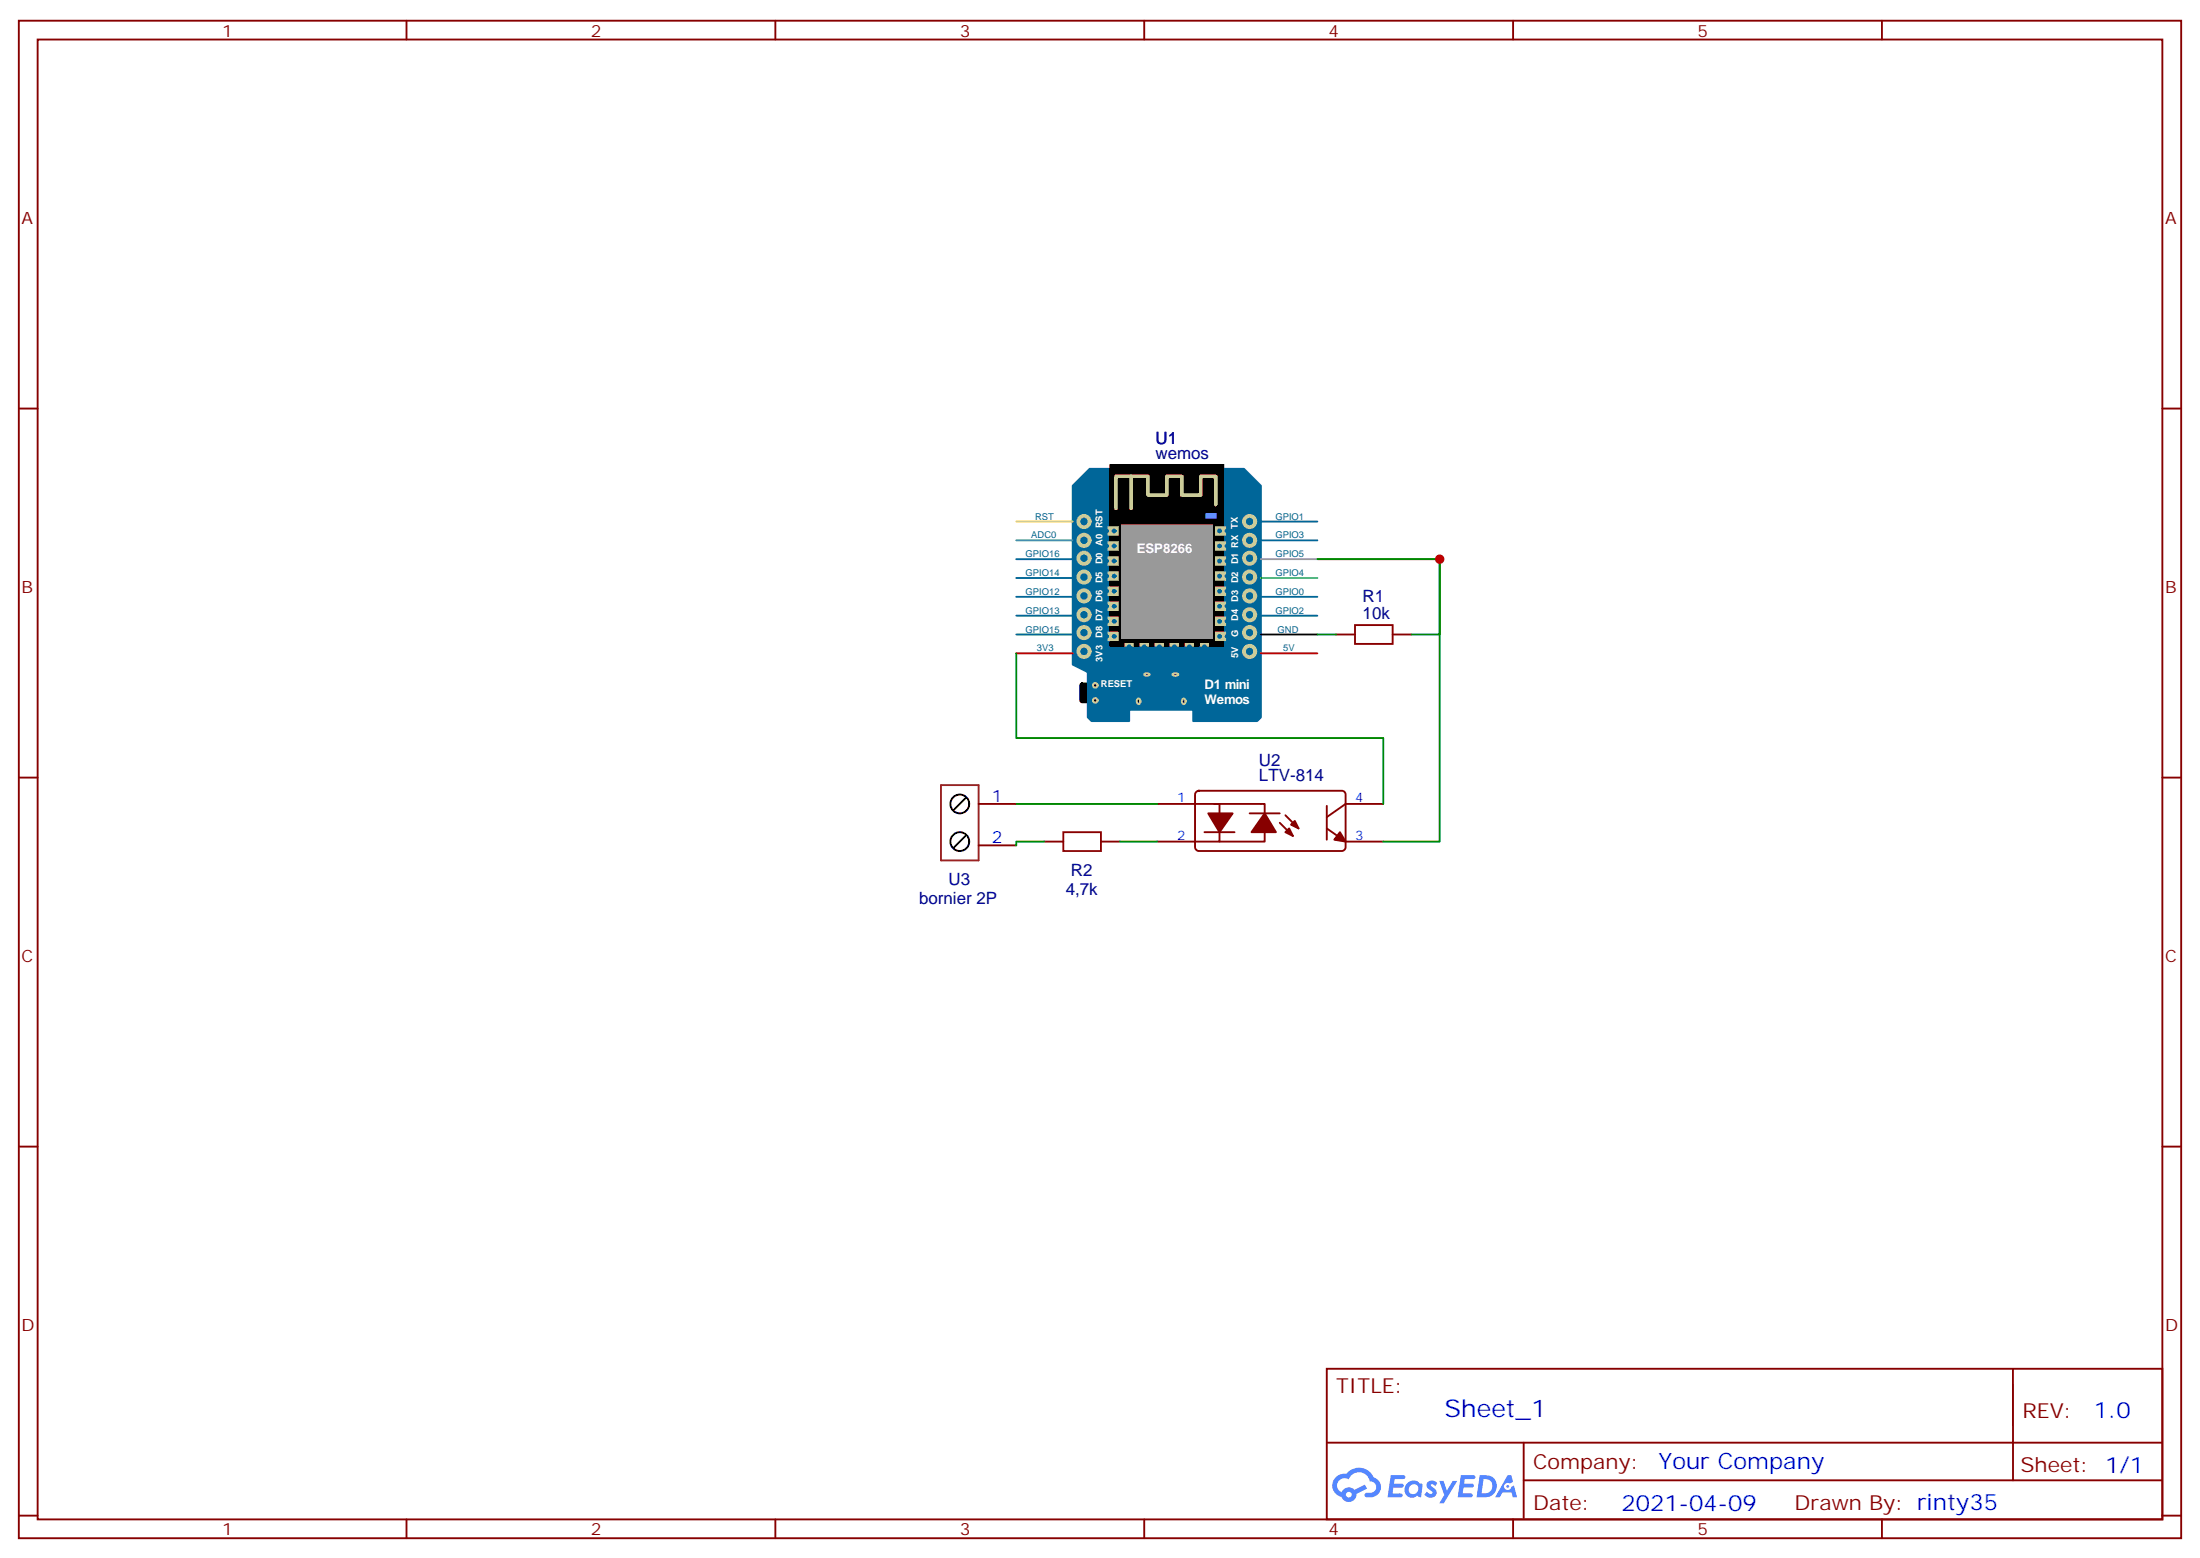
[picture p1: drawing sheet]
<svg xmlns="http://www.w3.org/2000/svg" width="412mm" height="292mm" viewBox="0 0 412 292" stroke-linecap="round" stroke-linejoin="round" font-family="sans-serif">
<g fill="none" stroke="#870000" stroke-width=".35">
<path d="M3.5 3.9h405.4v284.3h-405.4zM7.1 7.4h398.2v277.3h-398.2zM76.2 3.9v3.5M145.3 3.9v3.5M214.5 3.9v3.5M283.6 3.9v3.5M352.8 3.9v3.5M3.5 76.6h3.6M405.3 76.6h3.6M3.5 145.7h3.6M405.3 145.7h3.6M3.5 214.8h3.6"/>
<path d="M405.3 214.8h3.6M248.7 256.5h156.6v28.2h-156.6zM377.3 256.5v20.9M248.7 270.3h156.5M285.6 277.4h119.6M285.6 270.3v14.1M3.5 284h3.6M76.2 284.7v3.5M145.3 284.7v3.5M214.5 284.7v3.5M283.6 284.7v3.5M352.8 284.7v3.5"/>
<path d="M405.3 284h3.6"/>
</g>
<g fill="#5487ff">
<path d="M267.7 277.6a1.22 1.22 0 0 1 1.7 .3l-.4 .6a.47 .47 0 0 0-.3-.4 .47 .47 0 0 0-.5 .2v.1a1.55 1.55 0 0 1 1.1 1.5 1.34 1.34 0 0 1-2.3 .2l.5-.6a.6 .6 0 0 0 .5 .4 .6 .6 0 0 0 .5-.2l-.1-.2a1.25 1.25 0 0 1-.9-1.7z"/>
<path d="M260.7 276.4h1.5a1.22 1.22 0 0 1 1.2 .2 .37 .37 0 0 1-.3 .5h-1.7l-.1 .9h1.5a.37 .37 0 0 1 .3 .4 .37 .37 0 0 1-.3 .3h-1.6l-.2 1.1h.8a1.15 1.15 0 0 1 1.1 .2 .36 .36 0 0 1-.3 .6h-2.5z"/>
<path d="M273.8 276.4h1.6a1.23 1.23 0 0 1 1.1 .2 .37 .37 0 0 1-.3 .5h-1.6l-.2 .9h1.6a.37 .37 0 0 1 .3 .4 .37 .37 0 0 1-.4 .3h-1.6l-.1 1.1h.7a1.15 1.15 0 0 1 1.1 .2 .36 .36 0 0 1-.3 .5h-2.4z"/>
<path d="M282.6 276.4h.7l.3 1.3-.6 .3a.69 .69 0 0 0-1 .2 .69 .69 0 0 0 .4 1 .69 .69 0 0 0 .9-.6l.5-.3 .6 2.2h-.8l-.2-.8h-1.8l-.5 .8h-.8z"/>
<path d="M269.8 277.5h.8l.6 1.8 1.1-1.8h.9l-2.6 4.2h-.8l.9-1.6z"/>
<path d="M277.4 276.4l-.6 4.2h1.3a2.11 2.11 0 0 0 2.5-2.2 2.11 2.11 0 0 0-2.5-2zM278.1 277.1a1.39 1.39 0 0 1 1.7 1.5 1.39 1.39 0 0 1-1.8 1.2h-.3z"/>
<path d="M263.7 278a1.47 1.47 0 0 0-.1 2.1 1.47 1.47 0 0 0 2.1 .1l.7 .4 .3-2.3-.2-.3h-.4a1.49 1.49 0 0 0-2.4 0zM264.4 278.4a.91 .91 0 0 1 1.5 .4 .91 .91 0 0 1-1 1.2 .87 .87 0 0 1-.8-.6 .87 .87 0 0 1 .3-1z"/>
<path d="M250.4 276.8a2.18 2.18 0 0 0 1.1 3.7 1.44 1.44 0 0 0 1.6 .9 1.44 1.44 0 0 0 1.2-1.5l2-1-.5-.7-1.9 1a1.47 1.47 0 0 0-2.4 .4 1.39 1.39 0 0 1-.7-1.9 1.39 1.39 0 0 1 2-.5 2.08 2.08 0 0 1 2.2-1.3 2.08 2.08 0 0 1 1.8 1.7 1.07 1.07 0 0 1 1.2 1 1.07 1.07 0 0 1-1 1.1h-.7a.43 .43 0 0 0-.5 .4 .43 .43 0 0 0 .4 .5 2.02 2.02 0 0 0 2.3-.9 2.02 2.02 0 0 0-.2-2.4l-.8-.5a2.98 2.98 0 0 0-5.1-.7l-1.1 .1zM252.3 280.1a.55 .55 0 0 1 1.1 0 .55 .55 0 0 1-1.1 0z"/>
<circle cx="282.6" cy="278.5" r=".26"/>
</g>
<path d="M208.1 87.1h21.2v33.9h-21.2zM202.6 128.2l.2-.1h1.5l.3 .1v3l-.2 .3-1.6 .1-.3-.2z" fill="#000" stroke="#000" stroke-width=".35"/>
<path d="M201.1 91l3.2-3.2h28.9l3.2 3.2v43.4l-.7 .7h-12v-2.1h-12v2.1h-7.1l-.7-.7v-8.5l-2.8-1.4z" fill="#069" stroke="#069" stroke-width=".35"/>
<path d="M210.3 98.4h16.9v21.2h-16.9z" fill="#999" stroke="#999" stroke-width=".35"/>
<g fill="none" stroke="#cc9" stroke-width=".71">
<path d="M212 89.3v5.9M227.9 94.5v-5.2h-2.8v3.5h-3.6v-3.5h-2.8v3.5h-3.5v-3.5h-6v5.9"/>
<circle cx="203.2" cy="97.7" r="1.06"/>
<circle cx="234.2" cy="97.7" r="1.06"/>
<circle cx="203.2" cy="115.2" r="1.06"/>
<circle cx="203.2" cy="118.5" r="1.06"/>
<circle cx="203.2" cy="111.7" r="1.06"/>
<circle cx="203.2" cy="108.1" r="1.06"/>
<circle cx="203.2" cy="104.6" r="1.06"/>
<circle cx="203.2" cy="101.2" r="1.06"/>
<circle cx="234.2" cy="115.2" r="1.06"/>
<circle cx="234.2" cy="118.5" r="1.06"/>
<circle cx="234.2" cy="111.7" r="1.06"/>
<circle cx="234.2" cy="108.1" r="1.06"/>
<circle cx="234.2" cy="101.2" r="1.06"/>
<circle cx="234.2" cy="104.6" r="1.06"/>
<circle cx="203.2" cy="122.1" r="1.06"/>
<circle cx="234.2" cy="122.1" r="1.06"/>
</g>
<path d="M225.8 96h2.4v1.4h-2.4z" fill="#69f" stroke="#000" stroke-width=".35"/>
<g fill="#333" stroke="#cc9" stroke-width=".35">
<path d="M213.3 131a.46 .46 0 0 1 .5 .4 .46 .46 0 0 1-.5 .5 .68 .68 0 0 1 0-.9z"/>
<path d="M221.7 131a.46 .46 0 0 1 .5 .4 .46 .46 0 0 1-.5 .5 .68 .68 0 0 1 0-.9z"/>
<path d="M214.6 126.2h.1a.55 .55 0 0 1 .8 .2 .58 .58 0 0 1-1 0z"/>
<path d="M219.9 126.2h.1a.63 .63 0 0 1 .8 .2 .66 .66 0 0 1-1 0z"/>
<circle cx="205.3" cy="128.4" r=".44"/>
<circle cx="205.3" cy="131.2" r=".44"/>
</g>
<g fill="#cc9" stroke="#cc9" stroke-width=".35">
<path d="M227.9 98.8h1.8v1.4h-1.8z"/>
<path d="M227.9 101.6h1.8v1.4h-1.8z"/>
<path d="M227.9 104.4h1.8v1.4h-1.8z"/>
<path d="M227.9 107.2h1.8v1.5h-1.8z"/>
<path d="M227.9 110.1h1.8v1.4h-1.8z"/>
<path d="M227.9 112.9h1.8v1.4h-1.8z"/>
<path d="M227.9 115.7h1.8v1.4h-1.8z"/>
<path d="M227.9 118.5h1.8v1.4h-1.8z"/>
<path d="M207.8 98.8h1.7v1.4h-1.7z"/>
<path d="M207.8 101.6h1.7v1.4h-1.7z"/>
<path d="M207.8 104.4h1.7v1.4h-1.7z"/>
<path d="M207.8 107.2h1.7v1.5h-1.7z"/>
<path d="M207.8 110.1h1.7v1.4h-1.7z"/>
<path d="M207.8 112.9h1.7v1.4h-1.7z"/>
<path d="M207.8 115.7h1.7v1.4h-1.7z"/>
<path d="M207.8 118.5h1.7v1.4h-1.7z"/>
<path d="M211 120.6h1.4v.4h-1.4z"/>
<path d="M213.8 120.6h1.4v.4h-1.4z"/>
<path d="M216.6 120.6h1.4v.4h-1.4z"/>
<path d="M219.4 120.6h1.4v.4h-1.4z"/>
<path d="M222.2 120.6h1.5v.4h-1.5z"/>
<path d="M225.1 120.6h1.4v.4h-1.4z"/>
</g>
<g fill="#069" stroke="#069" stroke-width=".35">
<path d="M211.5 121a.38 .38 0 0 1 .5 .4 .38 .38 0 0 1-.5 .3 .48 .48 0 0 1 0-.7z"/>
<path d="M214.3 121a.38 .38 0 0 1 .5 .4 .38 .38 0 0 1-.5 .3 .48 .48 0 0 1 0-.7z"/>
<path d="M217.1 121a.38 .38 0 0 1 .5 .4 .38 .38 0 0 1-.5 .3 .48 .48 0 0 1 0-.7z"/>
<path d="M220 121a.38 .38 0 0 1 .5 .4 .38 .38 0 0 1-.5 .3 .48 .48 0 0 1 0-.7z"/>
<path d="M222.8 121a.38 .38 0 0 1 .5 .4 .38 .38 0 0 1-.5 .3 .48 .48 0 0 1 0-.7z"/>
<path d="M225.6 121a.38 .38 0 0 1 .5 .4 .38 .38 0 0 1-.5 .3 .48 .48 0 0 1 0-.7z"/>
<circle cx="230" cy="99.5" r=".26"/>
<circle cx="228.6" cy="99.5" r=".26"/>
<circle cx="230" cy="102.3" r=".26"/>
<circle cx="228.6" cy="102.3" r=".26"/>
<circle cx="230" cy="105.1" r=".26"/>
<circle cx="228.6" cy="105.1" r=".26"/>
<circle cx="230" cy="107.9" r=".26"/>
<circle cx="228.6" cy="108" r=".26"/>
<circle cx="230" cy="110.8" r=".26"/>
<circle cx="228.6" cy="110.8" r=".26"/>
<circle cx="230" cy="113.6" r=".26"/>
<circle cx="228.6" cy="113.6" r=".26"/>
<circle cx="230" cy="116.4" r=".26"/>
<circle cx="228.6" cy="116.4" r=".26"/>
<circle cx="230" cy="119.2" r=".26"/>
<circle cx="228.6" cy="119.2" r=".26"/>
<circle cx="207.4" cy="99.5" r=".26"/>
<circle cx="208.8" cy="99.5" r=".26"/>
<circle cx="207.4" cy="102.3" r=".26"/>
<circle cx="208.8" cy="102.3" r=".26"/>
<circle cx="207.4" cy="105.1" r=".26"/>
<circle cx="208.8" cy="105.1" r=".26"/>
<circle cx="207.4" cy="108" r=".26"/>
<circle cx="208.8" cy="108" r=".26"/>
<circle cx="207.4" cy="110.8" r=".26"/>
<circle cx="208.8" cy="110.8" r=".26"/>
<circle cx="207.4" cy="113.6" r=".26"/>
<circle cx="208.8" cy="113.6" r=".26"/>
<circle cx="207.4" cy="116.4" r=".26"/>
<circle cx="208.8" cy="116.4" r=".26"/>
<circle cx="207.4" cy="119.2" r=".26"/>
<circle cx="208.8" cy="119.2" r=".26"/>
</g>
<path d="M236.4 97.7h10.5M190.5 111.8h10.6M190.5 115.4h10.6M190.5 104.8h10.6M190.5 108.3h10.6M190.5 118.9h10.6M236.4 101.2h10.5M236.4 111.8h10.5M236.4 115.4h10.5" fill="none" stroke="#069" stroke-width=".35"/>
<path d="M236.4 104.8h10.5" fill="none" stroke="#999" stroke-width=".35"/>
<path d="M236.4 108.3h10.5" fill="none" stroke="#3c3" stroke-width=".35"/>
<g fill="none" stroke="#000" stroke-width=".35">
<path d="M236.4 118.9h10.5M181 149.6l-2.1 2.1M181 156.6l-2.1 2.2"/>
<circle cx="179.9" cy="157.7" r="1.76"/>
<circle cx="179.9" cy="150.6" r="1.76"/>
</g>
<path d="M190.5 122.4h10.6M236.4 122.4h10.5" fill="none" stroke="#f00" stroke-width=".35"/>
<path d="M190.5 97.7h10.6" fill="none" stroke="#fc3" stroke-width=".35"/>
<path d="M190.5 101.2h10.6" fill="none" stroke="#0cc" stroke-width=".35"/>
<g fill="none" stroke="#870000" stroke-width=".35">
<path d="M250.5 118.9h3.5M261.1 118.9h3.5M183.4 150.6h7.1M183.4 158.4h7.1M195.8 157.7h3.5M206.4 157.7h3.5M217 150.6h11.6v7.1h-11.6M224.2 148.4l.5-.2h26.8a.71 .71 0 0 1 .7 .7v9.9a.76 .76 0 0 1-.7 .7h-26.8a.76 .76 0 0 1-.7-.7v-9.9zM225.8 155.9h5.6M227.5 150.6h9.6v7.1h-8.5M234.2 152.4h5.7M239.9 154.2l2.5 2.4"/>
<path d="M240.9 152.8l2.5 2.4M248.7 155.2l3.5 2.5h7.1M248.7 151v6.3M259.3 150.6h-7.1l-3.5 2.5"/>
</g>
<g fill="#870000" stroke="#870000" stroke-width=".35">
<path d="M251.2 155.9l1 1.8-2.1-.4z"/>
<path d="M241.7 155.2l.7 1.4-1.5-.7z"/>
<path d="M242 154.5l.7-.7 .7 1.4z"/>
<path d="M226.5 152.4h4.6l-2.5 3.5z"/>
<path d="M237.1 152.4l2.1 3.5h-4.6z"/>
</g>
<path d="M176.4 147.1h7v14.1h-7z" fill="none" stroke="#8c2424" stroke-width=".35"/>
<path d="M246.9 104.8h23v52.9h-10.6M246.9 118.9h3.6M269.9 104.8v14.1h-5.3M190.5 122.4v15.9h68.8v12.3M190.5 150.6h26.5M195.8 157.7h-5.3v.7M209.9 157.7h7.1" fill="none" stroke="#008700" stroke-width=".35"/>
<path d="M254 117.1h7.1v3.5h-7.1zM199.3 155.9h7.1v3.6h-7.1z" fill="none" stroke="#a10000" stroke-width=".35"/>
<circle cx="269.9" cy="104.8" r=".88" fill="#c00"/>
<text font-size="4.6" fill="#00f" x="270.8" y="265.5">Sheet_1</text>
<g font-size="4.2" fill="#00f">
<text x="392.5" y="265.7">1.0</text>
<text x="310.9" y="275.3">Your Company</text>
<text x="304" y="283.1">2021-04-09</text>
</g>
<g font-size="3.9" fill="#800">
<text x="250.5" y="261.1">TITLE:</text>
<text x="379.1" y="265.7">REV:</text>
<text x="287.4" y="275.3">Company:</text>
<text x="378.7" y="275.9">Sheet: 1/1</text>
<text x="287.4" y="282.9">Date:</text>
<text x="336.4" y="283">Drawn By: rinty35</text>
</g>
<g font-size="3.2" fill="#800">
<text x="41.6" y="6.9">1</text>
<text x="110.8" y="6.9">2</text>
<text x="179.9" y="6.9">3</text>
<text x="249.1" y="6.9">4</text>
<text x="318.2" y="6.9">5</text>
<text x="4.1" y="42">A</text>
<text x="405.9" y="42">A</text>
<text x="4.1" y="111.1">B</text>
<text x="405.9" y="111.1">B</text>
<text x="4.1" y="180.3">C</text>
<text x="405.9" y="180.3">C</text>
<text x="4.1" y="249.4">D</text>
<text x="405.9" y="249.4">D</text>
<text x="41.6" y="287.7">1</text>
<text x="110.8" y="287.7">2</text>
<text x="179.9" y="287.7">3</text>
<text x="249.1" y="287.7">4</text>
<text x="318.2" y="287.7">5</text>
</g>
<g font-size="3.2" fill="#000080">
<text x="216.6" y="83.1">U1</text>
<text x="216.6" y="86.1">wemos</text>
<text x="255.4" y="112.9">R1</text>
<text x="255.4" y="116.1">10k</text>
<text x="236" y="143.5">U2</text>
<text x="236" y="146.4">LTV-814</text>
<text x="177.8" y="165.9">U3</text>
<text x="199.8" y="167.7">4,7k</text>
<text x="200.7" y="164.1">R2</text>
<text x="172.3" y="169.4">bornier 2P</text>
</g>
<g font-size="3.2" fill="#00f">
<text x="185.9" y="150.3">1</text>
<text x="185.9" y="158">2</text>
</g>
<g font-size="2.5" fill="#fff">
<text x="213.1" y="103.6">ESP8266</text>
<text x="225.8" y="131.8">Wemos</text>
<text x="225.8" y="129.1">D1 mini</text>
</g>
<g font-size="2.5" fill="#00f">
<text x="220.7" y="150.3">1</text>
<text x="254" y="150.3">4</text>
<text x="220.7" y="157.3">2</text>
<text x="254" y="157.3">3</text>
</g>
<g font-size="1.8" fill="#069">
<text x="193.3" y="100.9">ADC0</text>
<text x="194" y="97.4">RST</text>
<text x="239.1" y="97.4">GPIO1</text>
<text x="239.1" y="100.9">GPIO3</text>
<text x="192.3" y="104.4">GPIO16</text>
<text x="192.3" y="107.9">GPIO14</text>
<text x="239.1" y="104.4">GPIO5</text>
<text x="239.1" y="107.9">GPIO4</text>
<text x="192.3" y="111.5">GPIO12</text>
<text x="239.1" y="111.5">GPIO0</text>
<text x="192.3" y="115">GPIO13</text>
<text x="192.3" y="118.5">GPIO15</text>
<text x="239.1" y="115">GPIO2</text>
<text x="239.5" y="118.5">GND</text>
<text x="194.4" y="122.1">3V3</text>
<text x="240.6" y="122.1">5V</text>
</g>
<g font-size="1.8" fill="#fff">
<text x="206.7" y="105.8" transform="rotate(-90 206.7 105.8)">D0</text>
<text x="206.7" y="102.2" transform="rotate(-90 206.7 102.2)">A0 RST</text>
<text x="232.1" y="105.8" transform="rotate(-90 232.1 105.8)">D1 RX TX</text>
<text x="206.7" y="112.8" transform="rotate(-90 206.7 112.8)">D6</text>
<text x="206.7" y="109.3" transform="rotate(-90 206.7 109.3)">D5</text>
<text x="232.1" y="112.8" transform="rotate(-90 232.1 112.8)">D3</text>
<text x="232.1" y="109.3" transform="rotate(-90 232.1 109.3)">D2</text>
<text x="206.7" y="119.5" transform="rotate(-90 206.7 119.5)">D8 D7</text>
<text x="232.1" y="119.3" transform="rotate(-90 232.1 119.3)">G</text>
<text x="232.1" y="116.4" transform="rotate(-90 232.1 116.4)">D4</text>
<text x="206.7" y="124" transform="rotate(-90 206.7 124)">3V3</text>
<text x="232.1" y="123.3" transform="rotate(-90 232.1 123.3)">5V</text>
<text x="206.4" y="128.7">RESET</text>
</g>
</svg>
